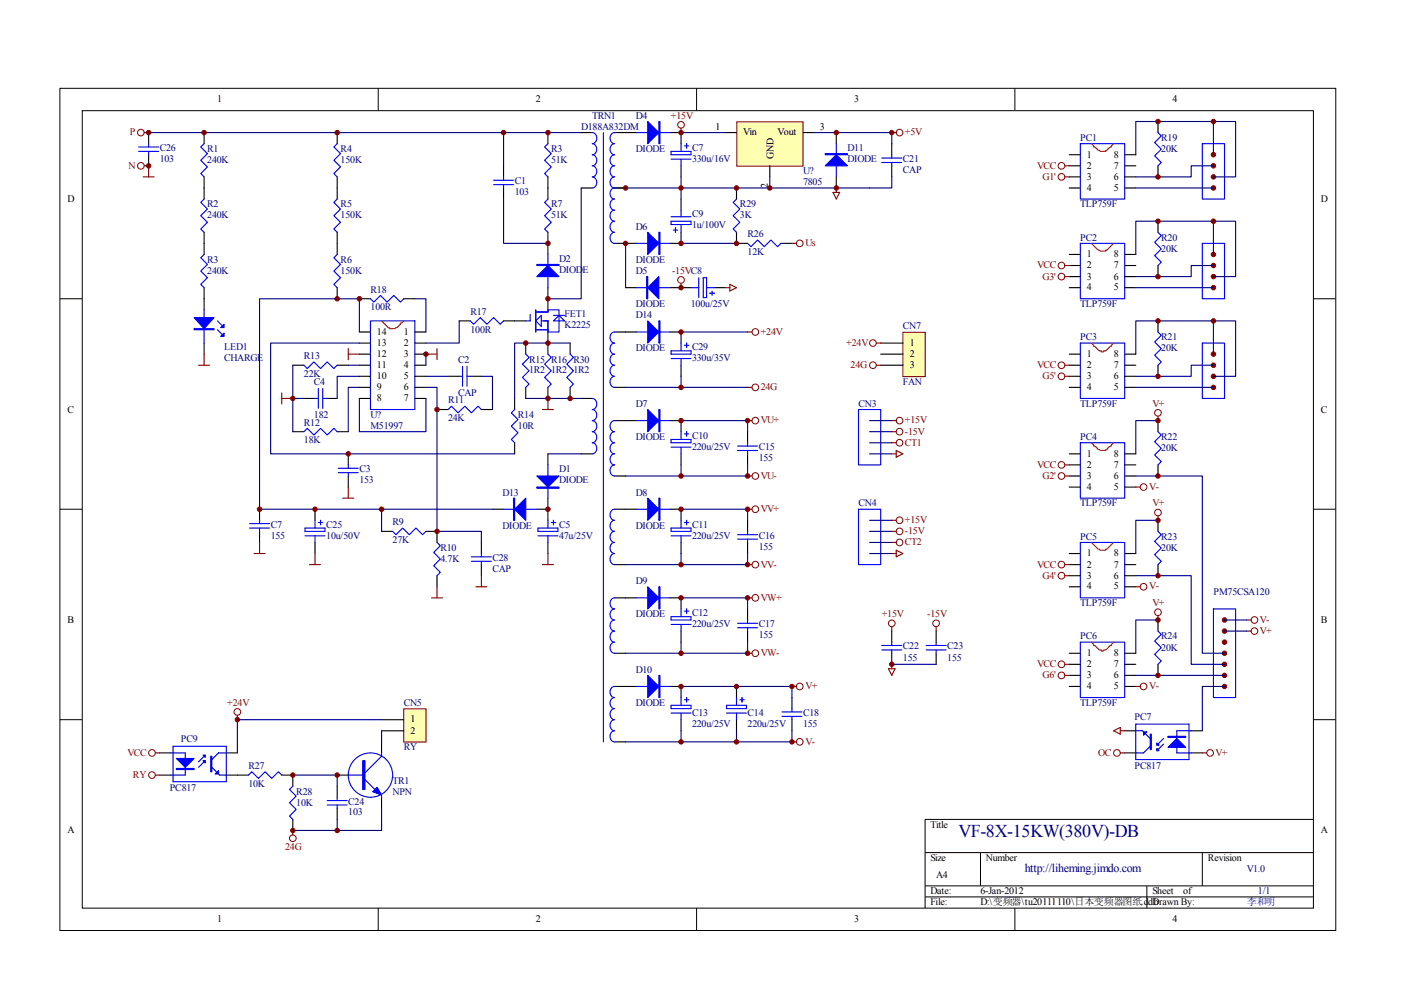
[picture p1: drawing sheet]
<svg xmlns="http://www.w3.org/2000/svg" width="297mm" height="210mm" viewBox="0 0 297 210" stroke-linecap="round" stroke-linejoin="round" font-family="sans-serif">
<g fill="none" stroke="#000" stroke-width=".21">
<path d="M12.7 18.7h270.5v178.6h-270.5zM80.2 18.7v4.7M147.7 18.7v4.7M215.2 18.7v4.7M17.4 23.5h261.1v169h-261.1zM12.7 63.3h4.7M278.4 63.3h4.7M12.7 108h4.7M278.4 108h4.7M12.7 152.6h4.7M278.4 152.6h4.7M278.4 173.7h-82.3v18.8"/>
<path d="M80.2 192.5v4.7M147.7 192.5v4.7M196.1 180.8h82.3M196.1 187.8h82.3M196.1 190.2h82.3M207.9 180.8v7M215.2 192.5v4.7M243.2 187.8v4.7M254.9 180.8v7"/>
</g>
<g fill="none" stroke="#000" stroke-width=".23">
<path d="M31.5 28.1v2.4M31.5 32.8v2.4M71.5 28.1v2.4M71.5 37.5v4.7M106.8 35.2v2.3M106.8 39.9v2.3M116.2 28.1v2.4M116.2 37.5v4.7M123.2 28.1h2.4M123.2 39.9h2.4M130.3 28.1h4.7M130.3 39.9h2.3"/>
<path d="M142 28.1h2.4M71.5 49.3v4.6M116.2 49.3v4.6M130.3 51.6h4.7M142 51.6h2.4M62.1 77.4h2.3M71.5 77.4h2.3M71.5 61v2.3M76.2 70.4h2.3M76.2 72.7h2.3M76.2 75.1h2.3M76.2 77.4h2.3"/>
<path d="M76.2 79.8h2.3M76.2 63.3h2.3M85.6 63.3h2.4M88 70.4h2.3M88 72.7h2.3M88 75.1h2.3M88 77.4h2.3M88 79.8h2.3M95 79.8h2.4M97.4 68h2.3M99.7 79.8h2.4M106.8 68h4.7"/>
<path d="M111.5 72.7v2.4M116.2 61v4.7M116.2 70.4v4.7M120.9 72.7v2.4M130.3 70.4h4.7M132.6 61h2.4M142 70.4h2.4M142 61h2.4M62.1 91.5h2.3M64.4 84.5h2.4M69.1 84.5h2.4M71.5 91.5h2.3"/>
<path d="M76.2 84.5h2.3M76.2 82.1h2.3M88 84.5h2.3M88 82.1h2.3M92.7 86.8h2.3M102.1 86.8h2.3M109.1 84.5v2.3M109.1 93.9v2.3M111.5 82.1v2.4M116.2 82.1v2.4M116.2 96.2v2.4M120.9 82.1v2.4"/>
<path d="M123.2 84.5h2.4M123.2 96.2h2.4M130.3 82.1h2.3M130.3 89.2h4.7M142 89.2h2.4M55 108v2.3M55 112.7v2.3M66.8 108v2.3M66.8 115v2.4M80.9 112.7h2.3M90.3 112.7h2.4v2.3M102.1 115v2.4"/>
<path d="M102.1 119.7v2.4M104.4 108h2.4M113.8 108h2.4M116.2 105.6v4.7M116.2 115v2.4M130.3 100.9h2.3M130.3 119.7h2.3M130.3 108h4.7M142 108h2.4M92.7 122.1v2.3M130.3 138.5h2.3M130.3 126.8h4.7"/>
<path d="M142 126.8h2.4M130.3 157.3h2.3M130.3 145.5h4.7M142 145.5h2.4"/>
</g>
<g fill="none" stroke="#00f" stroke-width=".23">
<path d="M29.4 31.2h4.2M29.4 32.1h4.2M31.5 30.5v.7M31.5 32.1v.7M71.5 30.5l-.7 .7 1.4 1.4-1.4 1.4 1.4 1.4-1.4 1.4 .7 .7M104.6 38.2h4.3M104.6 39.2h4.3M106.8 37.5v.7M106.8 39.2v.7M116.2 30.5l-.7 .7 1.4 1.4-1.4 1.4 1.4 1.4-1.4 1.4 .7 .7M125.6 28.1a1.2 1.2 0 0 1 .9 1.2 1.2 1.2 0 0 1-.9 1.2 1.2 1.2 0 0 1 .9 1.1 1.2 1.2 0 0 1-.9 1.2 1.2 1.2 0 0 1 .9 1.2 1.2 1.2 0 0 1-.9 1.2 1.2 1.2 0 0 1 .9 1.1 1.2 1.2 0 0 1-.9 1.2 1.2 1.2 0 0 1 .9 1.2 1.2 1.2 0 0 1-.9 1.2M127.9 28.1v129.2"/>
<path d="M130.3 28.1a1.2 1.2 0 0 0-1 1.2 1.2 1.2 0 0 0 1 1.2 1.21 1.21 0 0 0-1 1.1 1.21 1.21 0 0 0 1 1.2 1.2 1.2 0 0 0-1 1.2 1.2 1.2 0 0 0 1 1.2 1.2 1.2 0 0 0-1 1.1 1.2 1.2 0 0 0 1 1.2 1.2 1.2 0 0 0-1 1.2 1.2 1.2 0 0 0 1 1.2 1.2 1.2 0 0 0-1 1.1 1.2 1.2 0 0 0 1 1.2 1.2 1.2 0 0 0-1 1.2 1.2 1.2 0 0 0 1 1.2 1.2 1.2 0 0 0-1 1.1 1.2 1.2 0 0 0 1 1.2 1.21 1.21 0 0 0-1 1.2 1.21 1.21 0 0 0 1 1.2 1.2 1.2 0 0 0-1 1.1 1.2 1.2 0 0 0 1 1.2M135 28.1h7M71.5 42.2l-.7 .7 1.4 1.4-1.4 1.4 1.4 1.4-1.4 1.4 .7 .8M71.5 53.9l-.7 .8 1.4 1.4-1.4 1.4 1.4 1.4-1.4 1.4 .7 .7M116.2 42.2l-.7 .7 1.4 1.4-1.4 1.4 1.4 1.4-1.4 1.4 .7 .8M116.2 53.9v7.1M135 51.6h7M64.4 77.4l.7 .7 1.5-1.4 1.4 1.4 1.4-1.4 1.4 1.4 .7-.7M78.5 68h9.5v18.8h-9.5zM78.5 63.3l.8 .7 1.4-1.4 1.4 1.4 1.4-1.4 1.4 1.4 .7-.7M97.4 79.8h.7M98.1 77.7v4.2"/>
<path d="M99 79.8h.7M99 77.7v4.2M99.7 68l.7 .7 1.4-1.4 1.4 1.4 1.4-1.4 1.5 1.4 .7-.7M111.5 75.1l.7 .7-1.4 1.4 1.4 1.4-1.4 1.4 1.4 1.4-.7 .7M112.4 66.6v1.4h-.9M113.6 66.2h2.6v-.5h2.3v4.7h-2.3v-2.4h-1.4M113.6 65.7v4.7M113.6 69.9h2.6M113.6 68l1.2-1.1v2.3zM116.2 75.1l.7 .7-1.4 1.4 1.4 1.4-1.4 1.4 1.4 1.4-.7 .7M117.3 68l1.2-1.1 1.2 1.1zM117.3 66.9h2.4"/>
<path d="M120.9 75.1l.7 .7-1.4 1.4 1.4 1.4-1.4 1.4 1.4 1.4-.7 .7M130.3 70.4a1.2 1.2 0 0 0-1 1.2 1.2 1.2 0 0 0 1 1.1 1.2 1.2 0 0 0-1 1.2 1.2 1.2 0 0 0 1 1.2 1.2 1.2 0 0 0-1 1.2 1.2 1.2 0 0 0 1 1.1 1.21 1.21 0 0 0-1 1.2 1.21 1.21 0 0 0 1 1.2 1.2 1.2 0 0 0-1 1.2 1.2 1.2 0 0 0 1 1.1M135 61h7M135 70.4h7M64.4 91.5l.7-.7 1.5 1.4 1.4-1.4 1.4 1.4 1.4-1.4 .7 .7M66.8 84.5h.7M67.5 82.4v4.2M68.4 84.5h.7M68.4 82.4v4.2M95 86.8l.7-.7 1.4 1.4 1.4-1.4 1.4 1.4 1.5-1.4 .7 .7M109.1 86.8l-.7 .7 1.4 1.4-1.4 1.5 1.4 1.4-1.4 1.4 .7 .7M116.2 98.6v7"/>
<path d="M125.6 84.5a1.2 1.2 0 0 1 .9 1.2 1.2 1.2 0 0 1-.9 1.1 1.2 1.2 0 0 1 .9 1.2 1.2 1.2 0 0 1-.9 1.2 1.2 1.2 0 0 1 .9 1.2 1.2 1.2 0 0 1-.9 1.1 1.2 1.2 0 0 1 .9 1.2 1.2 1.2 0 0 1-.9 1.2 1.2 1.2 0 0 1 .9 1.2 1.2 1.2 0 0 1-.9 1.1M130.3 96.2a1.2 1.2 0 0 0-1 1.2 1.2 1.2 0 0 0 1 1.2 1.2 1.2 0 0 0-1 1.1 1.2 1.2 0 0 0 1 1.2M130.3 89.2a1.2 1.2 0 0 0-1 1.2 1.2 1.2 0 0 0 1 1.1 1.2 1.2 0 0 0-1 1.2 1.2 1.2 0 0 0 1 1.2 1.2 1.2 0 0 0-1 1.2 1.2 1.2 0 0 0 1 1.1M135 89.2h7M52.9 111h4.2M52.9 112h4.2M55 110.3v.7M55 112v.7M64.7 112h4.2v.7h-4.2zM64.7 113.6h4.2M66.8 110.3v1.7M66.8 113.6v1.4"/>
<path d="M67.5 110.8h.9M68 110.3v1M83.2 112.7l.8 .7 1.4-1.4 1.4 1.4 1.4-1.4 1.4 1.4 .7-.7M92.7 115l.7 .7-1.5 1.4 1.5 1.4-1.5 1.4 1.5 1.5-.7 .7M99.9 118.1h4.3M99.9 119h4.3M102.1 117.4v.7M102.1 119v.7M106.8 108h7M114.1 112h4.2v.7h-4.2zM114.1 113.6h4.2M116.2 110.3v1.7"/>
<path d="M116.2 113.6v1.4M116.9 110.8h.9M117.3 110.3v1M130.3 108a1.21 1.21 0 0 0-1 1.1 1.21 1.21 0 0 0 1 1.2 1.2 1.2 0 0 0-1 1.2 1.2 1.2 0 0 0 1 1.2 1.2 1.2 0 0 0-1 1.1 1.2 1.2 0 0 0 1 1.2 1.2 1.2 0 0 0-1 1.2 1.2 1.2 0 0 0 1 1.2 1.2 1.2 0 0 0-1 1.1 1.2 1.2 0 0 0 1 1.2M135 108h7M130.3 126.8a1.2 1.2 0 0 0-1 1.1 1.2 1.2 0 0 0 1 1.2 1.2 1.2 0 0 0-1 1.2 1.2 1.2 0 0 0 1 1.2 1.2 1.2 0 0 0-1 1.1 1.2 1.2 0 0 0 1 1.2 1.2 1.2 0 0 0-1 1.2 1.2 1.2 0 0 0 1 1.2 1.2 1.2 0 0 0-1 1.1 1.2 1.2 0 0 0 1 1.2M135 126.8h7M130.3 145.5a1.2 1.2 0 0 0-1 1.2 1.2 1.2 0 0 0 1 1.2 1.2 1.2 0 0 0-1 1.2 1.2 1.2 0 0 0 1 1.1 1.2 1.2 0 0 0-1 1.2 1.2 1.2 0 0 0 1 1.2 1.2 1.2 0 0 0-1 1.2 1.2 1.2 0 0 0 1 1.1 1.2 1.2 0 0 0-1 1.2 1.2 1.2 0 0 0 1 1.2M135 145.5h7"/>
</g>
<path d="M80.9 68l1.4 1.5h.2v.2a2.17 2.17 0 0 0 2.2-.7l.2-.5h.2l.5-.5" fill="none" stroke="#f00" stroke-width=".23"/>
<g fill="#00f" stroke="#00f" stroke-width=".23">
<path d="M113.8 58.6l2.4-2.3 2.3 2.3z"/>
<path d="M113.8 100.9h4.7l-2.3 2.4z"/>
<path d="M109.1 108l2.4-2.4v4.7z"/>
<path d="M137.3 25.8l2.4 2.3-2.4 2.4z"/>
<path d="M137.3 49.3l2.4 2.3-2.4 2.3z"/>
<path d="M137.3 61l2.4-2.4v4.7z"/>
<path d="M137.3 68l2.4 2.4-2.4 2.3z"/>
<path d="M137.3 86.8l2.4 2.4-2.4 2.3z"/>
<path d="M137.3 105.6l2.4 2.4-2.4 2.3z"/>
<path d="M137.3 124.4l2.4 2.4-2.4 2.3z"/>
<path d="M137.3 143.2l2.4 2.3-2.4 2.4z"/>
<path d="M113.8 56.1h4.7v.2h-4.7z" fill-rule="evenodd"/>
<path d="M113.8 103.3h4.7v.2h-4.7z" fill-rule="evenodd"/>
<path d="M108.9 105.6h.2v4.7h-.2z" fill-rule="evenodd"/>
<path d="M139.7 25.8h.2v4.7h-.2z" fill-rule="evenodd"/>
<path d="M139.7 49.3h.2v4.6h-.2z" fill-rule="evenodd"/>
<path d="M137.1 58.6h.2v4.7h-.2z" fill-rule="evenodd"/>
<path d="M139.7 68h.2v4.7h-.2z" fill-rule="evenodd"/>
<path d="M139.7 86.8h.2v4.7h-.2z" fill-rule="evenodd"/>
<path d="M139.7 105.6h.2v4.7h-.2z" fill-rule="evenodd"/>
<path d="M139.7 124.4h.2v4.7h-.2z" fill-rule="evenodd"/>
<path d="M139.7 143.2h.2v4.7h-.2z" fill-rule="evenodd"/>
</g>
<g fill="none" stroke="#800000" stroke-width=".21">
<circle cx="29.9" cy="35.2" r=".71"/>
<circle cx="29.9" cy="28.1" r=".7"/>
</g>
<g fill="none" stroke="#800000" stroke-width=".23">
<path d="M30.3 37.5h2.4M30.6 28.1h.9M30.6 35.2h.9v2.3M73.8 73.9v2.4M73.8 75.1h2.4M90.3 75.1h2.4M92.7 73.9v2.4M59.7 83.3v2.4M59.7 84.5h2.4M115 86.8h2.3M116.2 84.5v2.3M53.9 117.4h2.3"/>
<path d="M55 115v2.4M65.6 119.7h2.4M66.8 117.4v2.3M115 119.7h2.3M116.2 117.4v2.3M91.5 126.8h2.3M92.7 124.4v2.4M100.9 124.4h2.3M102.1 122.1v2.3"/>
</g>
<g fill="none" stroke="#000080" stroke-width=".23">
<path d="M31.5 28.1h75.3M123.2 39.9v23.4h-7M123.2 28.1h-16.4v7.1M106.8 42.2v9.4h9.4M62.1 77.4v14.1M73.8 77.4h2.4M76.2 79.8h-4.7v4.7M76.2 70.4v-7.1h-21.2v44.7h49.4M76.2 72.7h-18.8v23.5h51.7M88 63.3h2.3v7.1M90.3 75.1v2.3M90.3 79.8h4.7"/>
<path d="M97.4 68v4.7h-7.1M102.1 79.8h2.3v7M120.9 72.7h-11.8v11.8M62.1 84.5h2.3M76.2 84.5v7h14.1v-7M76.2 82.1h-2.4v9.4M90.3 82.1h2.4v30.6h9.4v2.3M111.5 84.5h11.7M116.2 96.2h7M80.9 108v4.7"/>
</g>
<g fill="#800000" stroke="#800000" stroke-width=".21">
<circle cx="62.1" cy="84.5" r=".47"/>
<circle cx="76.2" cy="63.3" r=".47"/>
<circle cx="116.2" cy="63.3" r=".47"/>
<circle cx="116.2" cy="51.6" r=".47"/>
<circle cx="116.2" cy="28.1" r=".47"/>
<circle cx="106.8" cy="28.1" r=".47"/>
<circle cx="31.5" cy="28.1" r=".47"/>
<circle cx="71.5" cy="28.1" r=".47"/>
<circle cx="31.5" cy="35.2" r=".47"/>
<circle cx="90.3" cy="75.1" r=".47"/>
<circle cx="116.2" cy="72.7" r=".47"/>
<circle cx="120.9" cy="84.5" r=".47"/>
<circle cx="116.2" cy="84.5" r=".47"/>
<circle cx="92.7" cy="112.7" r=".47"/>
<circle cx="92.7" cy="86.8" r=".47"/>
<circle cx="111.5" cy="72.7" r=".47"/>
<circle cx="55" cy="108" r=".47"/>
<circle cx="71.5" cy="63.3" r=".47"/>
<circle cx="66.8" cy="108" r=".47"/>
<circle cx="80.9" cy="108" r=".47"/>
<circle cx="116.2" cy="108" r=".47"/>
</g>
<path d="M156.3 25.9h14v9.3h-14z" fill="#ffffb0"/>
<g fill="none" stroke="#800000" stroke-width=".21">
<path d="M156.2 25.8h14.1v9.4h-14.1z"/>
<circle cx="144.4" cy="26.5" r=".71"/>
<circle cx="190.7" cy="28.1" r=".71"/>
<circle cx="225.1" cy="35.2" r=".71"/>
<circle cx="225.1" cy="37.5" r=".71"/>
<circle cx="144.4" cy="59.3" r=".71"/>
<circle cx="169.6" cy="51.6" r=".71"/>
<circle cx="225.1" cy="56.3" r=".71"/>
<circle cx="225.1" cy="58.6" r=".71"/>
<circle cx="160.1" cy="70.4" r=".7"/>
<circle cx="225.1" cy="79.8" r=".71"/>
<circle cx="225.1" cy="77.4" r=".71"/>
<circle cx="160.1" cy="82.1" r=".71"/>
<circle cx="160.1" cy="89.2" r=".7"/>
<circle cx="225.1" cy="98.6" r=".71"/>
<circle cx="245.5" cy="87.5" r=".71"/>
<circle cx="160.1" cy="100.9" r=".7"/>
<circle cx="160.1" cy="119.7" r=".7"/>
<circle cx="160.1" cy="108" r=".7"/>
<circle cx="225.1" cy="100.9" r=".71"/>
<circle cx="225.1" cy="119.7" r=".71"/>
<circle cx="242.5" cy="103.3" r=".7"/>
<circle cx="245.5" cy="108.7" r=".71"/>
<circle cx="160.1" cy="126.8" r=".71"/>
<circle cx="160.1" cy="138.5" r=".7"/>
<circle cx="225.1" cy="122.1" r=".71"/>
<circle cx="242.5" cy="124.4" r=".7"/>
<circle cx="245.5" cy="129.8" r=".71"/>
<circle cx="266" cy="133.8" r=".7"/>
<circle cx="266" cy="131.5" r=".7"/>
<circle cx="169.6" cy="157.3" r=".71"/>
<circle cx="169.6" cy="145.5" r=".71"/>
<circle cx="225.1" cy="143.2" r=".71"/>
<circle cx="225.1" cy="140.8" r=".71"/>
<circle cx="236.8" cy="159.6" r=".71"/>
<circle cx="242.5" cy="145.5" r=".71"/>
<circle cx="256.6" cy="159.6" r=".71"/>
</g>
<g fill="none" stroke="#000" stroke-width=".23">
<path d="M144.4 28.1v2.4M144.4 35.2v2.3M153.8 28.1h2.4M156.2 39.9v2.3M163.2 35.2v2.3M170.3 28.1h2.3M177.3 28.1v2.4M177.3 37.5v2.4M189.1 30.5v2.3M189.1 35.2v2.3M226.7 32.8h2.3M226.7 35.2h2.3"/>
<path d="M226.7 37.5h2.3M226.7 39.9h2.3M238.5 32.8h2.3M238.5 35.2h2.3M238.5 37.5h2.3M238.5 39.9h2.3M245.5 25.8v2.3M245.5 35.2v2.3M144.4 42.2v2.4M144.4 49.3v2.3M156.2 49.3v2.3h2.3M165.6 51.6h2.3"/>
<path d="M226.7 53.9h2.3M226.7 56.3h2.3M226.7 58.6h2.3M238.5 53.9h2.3M238.5 56.3h2.3M238.5 58.6h2.3M245.5 46.9v2.4M245.5 56.3v2.3M144.4 70.4v2.3M144.4 77.4v2.4M144.4 61h2.3M151.4 61h2.4"/>
<path d="M226.7 61h2.3M226.7 75.1h2.3M226.7 77.4h2.3M226.7 79.8h2.3M238.5 61h2.3M238.5 75.1h2.3M238.5 77.4h2.3M238.5 79.8h2.3M245.5 68v2.4M245.5 77.4v2.4M144.4 89.2v2.3M144.4 96.2v2.4"/>
<path d="M158.5 91.5v2.4M158.5 96.2v2.4M226.7 82.1h2.3M226.7 96.2h2.3M226.7 98.6h2.3M238.5 82.1h2.3M238.5 96.2h2.3M238.5 98.6h2.3M245.5 89.2v2.3M245.5 98.6v2.3M144.4 108v2.3M144.4 115v2.4"/>
<path d="M158.5 110.3v2.4M158.5 115v2.4M226.7 100.9h2.3M226.7 103.3h2.3M226.7 117.4h2.3M226.7 119.7h2.3M238.5 100.9h2.3M238.5 103.3h2.3M238.5 117.4h2.3M238.5 119.7h2.3M245.5 110.3v2.4M245.5 119.7v2.4"/>
<path d="M144.4 126.8v2.3M144.4 133.8v2.4M158.5 129.1v2.4M158.5 133.8v2.4M226.7 122.1h2.3M226.7 124.4h2.3M226.7 138.5h2.3M238.5 122.1h2.3M238.5 124.4h2.3M238.5 138.5h2.3M245.5 131.5v2.3M33.9 159.6h2.3"/>
<path d="M48 159.6h2.3M144.4 145.5v2.4M144.4 152.6v2.3M156.2 145.5v2.4M156.2 152.6v2.3M167.9 147.9v2.3M167.9 152.6v2.3M226.7 140.9h2.3M226.7 143.2h2.3M226.7 145.5h2.3M238.5 140.9h2.3M238.5 143.2h2.3"/>
<path d="M238.5 145.5h2.3M238.5 159.6h2.3M238.5 154.9h2.3M245.5 140.9v2.3M252.6 159.6h2.3M252.6 154.9h2.3M33.9 164.3h2.3M48 164.3h2.3"/>
</g>
<g fill="none" stroke="#00f" stroke-width=".23">
<path d="M142.3 32.1h4.2v.7h-4.2zM142.3 33.7h4.2M144.4 30.5v1.6M144.4 33.7v1.5M145.1 30.9h.9M145.6 30.5v.9M177.3 30.5v7M187 33.5h4.2M187 34.5h4.2M189.1 32.8v.7M189.1 34.5v.7M229 30.5h9.5v11.7h-9.5z"/>
<path d="M245.5 28.1l.7 .7-1.4 1.4 1.4 1.4-1.4 1.4 1.4 1.5-.7 .7M254.9 30.5h4.7v11.7h-4.7zM142.3 46.9h4.2v.7h-4.2zM142.3 46h4.2M142.7 48.8h1M143.2 48.3v1M144.4 44.6v1.4M144.4 47.6v1.7M148.2 58.9v4.2M149.1 58.9h.7v4.2h-.7zM156.2 42.2l-.8 .7 1.5 1.4-1.5 1.4 1.5 1.4-1.5 1.4 .8 .8M158.5 51.6l.7 .7 1.4-1.4 1.4 1.4 1.4-1.4 1.5 1.4 .7-.7"/>
<path d="M229 51.6h9.5v11.7h-9.5zM245.5 49.3l.7 .7-1.4 1.4 1.4 1.4-1.4 1.4 1.4 1.4-.7 .7M254.9 51.6h4.7v11.7h-4.7zM142.3 74.4h4.2v.7h-4.2zM142.3 76h4.2M144.4 72.7v1.7M144.4 76v1.4M145.1 73.2h.9M145.6 72.7v1M146.7 61h1.5M149.8 61h1.6M150.5 62.2h.9"/>
<path d="M151 61.7v.9M229 72.7h9.5v11.8h-9.5zM245.5 70.4l.7 .7-1.4 1.4 1.4 1.4-1.4 1.4 1.4 1.4-.7 .7M254.9 72.7h4.7v11.8h-4.7zM142.3 93.2h4.2v.7h-4.2zM142.3 94.8h4.2M144.4 91.5v1.7M144.4 94.8v1.4M145.1 92h.9M145.6 91.5v1M156.4 95.5h4.2M156.4 94.6h4.2"/>
<path d="M158.5 93.9v.7M158.5 95.5v.7M229 93.9h9.5v11.7h-9.5zM245.5 91.5l.7 .7-1.4 1.4 1.4 1.5-1.4 1.4 1.4 1.4-.7 .7M142.3 112h4.2v.7h-4.2zM142.3 113.6h4.2M144.4 110.3v1.7M144.4 113.6v1.4M145.1 110.8h.9M145.6 110.3v1M156.4 114.3h4.2M156.4 113.4h4.2"/>
<path d="M158.5 112.7v.7M158.5 114.3v.7M229 115h9.5v11.8h-9.5zM245.5 112.7l.7 .7-1.4 1.4 1.4 1.4-1.4 1.4 1.4 1.4-.7 .7M142.3 130.8h4.2v.7h-4.2zM142.3 132.4h4.2M144.4 129.1v1.7M144.4 132.4v1.4M145.1 129.6h.9M145.6 129.1v.9M156.4 133.1h4.2M156.4 132.2h4.2"/>
<path d="M158.5 131.5v.7M158.5 133.1v.7M229 136.2h9.5v11.7h-9.5zM245.5 133.8l.7 .7-1.4 1.4 1.4 1.4-1.4 1.4 1.4 1.4-.7 .8M257.3 129.1h4.7v18.8h-4.7zM36.2 159.6h3.1v4.7h-3.1M36.7 158.2h11.3v7.5h-11.3zM48 159.6h-1.7l-1.4 1.5M142.3 149.5h4.2v.7h-4.2zM142.3 151.2h4.2M144.4 147.9v1.6M144.4 151.2v1.4"/>
<path d="M145.1 148.4h.9M145.6 147.9v.9M154 151.2h4.3M154 149.5h4.3v.7h-4.3zM156.2 147.9v1.6M156.2 151.2v1.4M156.9 148.4h.9M157.3 147.9v.9M165.8 151.9h4.2M165.8 150.9h4.2M167.9 150.2v.7M167.9 151.9v.7"/>
<path d="M240.8 153.5h11.3v7.6h-11.3zM240.8 154.9h1.4l1.7 1.7M243.9 158.2l-1.4 1.4h-1.7M246.7 156.6l-1.4 1.4M246.7 157.8l-1.4 1.4M252.6 154.9h-3.1v4.7h3.1M43.5 161.3l-1.4 1.4M43.5 160.1l-1.4 1.4M44.9 162.7l1.7 1.6h1.4"/>
</g>
<g fill="none" stroke="#000080" stroke-width=".23">
<path d="M144.4 28.1h9.4M144.4 37.5v4.7M163.2 37.5v2.4M172.6 28.1h16.5v2.4M189.1 37.5v2.4h-56.5M240.8 32.8v-7h16.5v7M240.8 39.9h16.5M257.3 35.2h-4.7v2.3h-11.8M257.3 25.8h4.7v11.7h-4.7M132.6 51.6v9.4M144.4 51.6h11.8M240.8 53.9v-7h16.5v7"/>
<path d="M257.3 56.3h-4.7v2.3h-11.8M257.3 46.9h4.7v11.7h-4.7M144.4 79.8v2.3M144.4 70.4h14.1M240.8 75.1v-7.1h16.5v7.1M240.8 61h16.5M257.3 77.4h-4.7v2.4h-11.8M257.3 68h4.7v11.8h-4.7M132.6 82.1h25.9M144.4 89.2h14.1v2.3M144.4 98.6v2.3M158.5 98.6v2.3h-25.9"/>
<path d="M240.8 82.1h16.5M245.5 89.2h-4.7v7M144.4 108h14.1v2.3M144.4 117.4v2.3M158.5 117.4v2.3h-25.9M240.8 100.9h14.1v37.6h4.7M245.5 110.3h-4.7v7.1M144.4 126.8h14.1v2.3M144.4 136.2v2.3M158.5 136.2v2.3h-25.9M240.8 122.1h11.8v18.8h7M245.5 131.5h-4.7v7"/>
<path d="M259.6 131.5h4.7M259.6 133.8h4.7M144.4 145.5h23.5v2.4M144.4 154.9v2.4M156.2 154.9v2.4M167.9 154.9v2.4h-35.3M240.8 143.2h18.8M259.6 145.5h-4.7v9.4"/>
</g>
<g fill="#800000" stroke="#800000" stroke-width=".21">
<circle cx="132.6" cy="51.6" r=".47"/>
<circle cx="144.4" cy="61" r=".47"/>
<circle cx="144.4" cy="28.1" r=".47"/>
<circle cx="132.6" cy="39.9" r=".47"/>
<circle cx="156.1" cy="39.9" r=".47"/>
<circle cx="189.1" cy="28.1" r=".47"/>
<circle cx="177.3" cy="28.1" r=".47"/>
<circle cx="163.2" cy="39.9" r=".47"/>
<circle cx="144.4" cy="39.9" r=".47"/>
<circle cx="144.4" cy="51.6" r=".47"/>
<circle cx="156.1" cy="51.6" r=".47"/>
<circle cx="177.3" cy="39.9" r=".47"/>
<circle cx="158.5" cy="89.2" r=".47"/>
<circle cx="144.4" cy="89.2" r=".47"/>
<circle cx="158.5" cy="100.9" r=".47"/>
<circle cx="144.4" cy="100.9" r=".47"/>
<circle cx="158.5" cy="108" r=".47"/>
<circle cx="144.4" cy="108" r=".47"/>
<circle cx="158.5" cy="119.7" r=".47"/>
<circle cx="144.4" cy="119.7" r=".47"/>
<circle cx="158.5" cy="126.8" r=".47"/>
<circle cx="144.4" cy="126.8" r=".47"/>
<circle cx="158.5" cy="138.5" r=".47"/>
<circle cx="144.4" cy="138.5" r=".47"/>
<circle cx="144.4" cy="145.5" r=".47"/>
<circle cx="167.9" cy="145.5" r=".47"/>
<circle cx="156.1" cy="145.5" r=".47"/>
<circle cx="167.9" cy="157.3" r=".47"/>
<circle cx="144.4" cy="157.3" r=".47"/>
<circle cx="156.1" cy="157.3" r=".47"/>
<circle cx="257.3" cy="39.9" r=".47"/>
<circle cx="257.3" cy="32.8" r=".47"/>
<circle cx="257.3" cy="35.2" r=".47"/>
<circle cx="257.3" cy="37.5" r=".47"/>
<circle cx="245.5" cy="25.8" r=".47"/>
<circle cx="245.5" cy="37.5" r=".47"/>
<circle cx="257.3" cy="25.8" r=".47"/>
<circle cx="257.3" cy="61" r=".47"/>
<circle cx="257.3" cy="53.9" r=".47"/>
<circle cx="257.3" cy="56.3" r=".47"/>
<circle cx="257.3" cy="58.6" r=".47"/>
<circle cx="245.5" cy="46.9" r=".47"/>
<circle cx="245.5" cy="58.6" r=".47"/>
<circle cx="257.3" cy="46.9" r=".47"/>
<circle cx="257.3" cy="82.1" r=".47"/>
<circle cx="257.3" cy="75.1" r=".47"/>
<circle cx="257.3" cy="77.4" r=".47"/>
<circle cx="257.3" cy="79.8" r=".47"/>
<circle cx="245.5" cy="68" r=".47"/>
<circle cx="245.5" cy="79.8" r=".47"/>
<circle cx="257.3" cy="68" r=".47"/>
<circle cx="259.6" cy="143.2" r=".47"/>
<circle cx="259.6" cy="140.8" r=".47"/>
<circle cx="259.6" cy="138.5" r=".47"/>
<circle cx="259.6" cy="136.2" r=".47"/>
<circle cx="259.6" cy="133.8" r=".47"/>
<circle cx="259.6" cy="131.5" r=".47"/>
<circle cx="259.6" cy="145.5" r=".47"/>
<circle cx="245.5" cy="122.1" r=".47"/>
<circle cx="245.5" cy="143.2" r=".47"/>
<circle cx="245.5" cy="100.9" r=".47"/>
<circle cx="245.5" cy="131.5" r=".47"/>
<circle cx="245.5" cy="110.3" r=".47"/>
<circle cx="245.5" cy="89.2" r=".47"/>
</g>
<g fill="none" stroke="#800000" stroke-width=".23">
<path d="M144.4 27.2v.9M177.3 39.9v.9M189.1 28.1h.9M225.8 35.2h.9M225.8 37.5h.9M167.9 51.6h.9M176.6 40.8h1.4l-.7 1.4zM225.8 56.3h.9M225.8 58.6h.9M144.4 60.1v.9M153.8 61h.9M154.7 60.3l1.5 .7-1.5 .7z"/>
<path d="M158.5 70.4h.9M225.8 77.4h.9M225.8 79.8h.9M158.5 82.1h.9M158.5 89.2h.9M225.8 98.6h.9M245.5 88.2v1M158.5 100.9h.9M158.5 108h.9M158.5 119.7h.9M225.8 100.9h.9M225.8 119.7h.9"/>
<path d="M240.8 103.3h.9M245.5 109.4v.9M158.5 126.8h.9M158.5 138.5h.9M225.8 122.1h.9M240.8 124.4h.9M245.5 130.5v1M264.3 133.8h1M264.3 131.5h1M167.9 145.5h.9M167.9 157.3h.9M225.8 140.9h.9"/>
<path d="M225.8 143.2h.9M236.1 154.9l1.4-.7v1.4zM237.5 159.6h1M237.5 154.9h1M240.8 145.5h.9M254.9 159.6h1"/>
</g>
<g fill="#00f" stroke="#00f" stroke-width=".23">
<path d="M175 35.2l2.3-2.4 2.4 2.4z"/>
<path d="M249.5 156.6l1.9 1.9h-3.8z"/>
<path d="M245.3 158.7l.4 .5h-.4z"/>
<path d="M245.3 157.5l.4 .5h-.4z"/>
<path d="M242.5 155.2h.7l-.7 .7z"/>
<path d="M37.4 160.8h3.8l-1.9 1.9z"/>
<path d="M43 160.1h.5v.5z"/>
<path d="M43 161.3h.5v.5z"/>
<path d="M46.3 163.4v.7h-.7z"/>
<path d="M175 32.6h4.7v.2h-4.7z" fill-rule="evenodd"/>
<path d="M247.6 156.1h3.8v.3h-3.8z" fill-rule="evenodd"/>
<path d="M243.9 155.6h.2v3.3h-.2z" fill-rule="evenodd"/>
<path d="M37.4 162.9h3.8v.3h-3.8z" fill-rule="evenodd"/>
<path d="M44.7 160.3h.2v3.3h-.2z" fill-rule="evenodd"/>
</g>
<path d="M231.4 30.5l.5 .4v.3l.7 .2v.2a2.17 2.17 0 0 0 1.9 .5v-.2l.4-.3v-.2l.7-.2v-.3l.5-.4M231.4 51.6l.2 .2a3.8 3.8 0 0 0 1.9 1.4h1v-.2h.2l1.4-1.4M231.4 72.7l.5 .5v.2h.2l.5 .5a.74 .74 0 0 0 .9 .5v.2h.5v-.2a.74 .74 0 0 0 .9-.5l.5-.5h.2v-.2l.5-.5M231.4 93.9l.5 .4v.3l.7 .2v.3a2.17 2.17 0 0 0 1.9 .4v-.2l.4-.2v-.3l.7-.2v-.3l.5-.4M231.4 115l.2 .3a3.8 3.8 0 0 0 1.9 1.4h1v-.3h.2l1.4-1.4M231.4 136.2l.5 .4v.3h.2l.5 .4a.74 .74 0 0 0 .9 .5v.2h.5v-.2a.74 .74 0 0 0 .9-.5l.5-.4h.2v-.3l.5-.4" fill="none" stroke="#f00" stroke-width=".23"/>
<path d="M85.7 150.4h4.6v6.9h-4.6z" fill="#ffffb0"/>
<g fill="none" stroke="#800000" stroke-width=".21">
<path d="M85.6 150.3h4.7v7h-4.7z"/>
<circle cx="32.2" cy="159.6" r=".71"/>
<circle cx="50.3" cy="150.9" r=".71"/>
<circle cx="32.2" cy="164.3" r=".71"/>
<circle cx="62.1" cy="177.7" r=".71"/>
</g>
<path d="M80.9 152.6h4.7M80.9 154.9h4.7M80.9 157.3v2.3M50.3 164.3h2.4M59.7 164.3h2.4v2.4M62.1 173.7v2.4M71.5 166.7v2.3M71.5 171.4v2.3M71.5 164.3h2.3M80.9 169v2.4" fill="none" stroke="#000" stroke-width=".23"/>
<g fill="none" stroke="#00f" stroke-width=".23">
<path d="M80.9 159.6v.7l-3.5 3.6M52.7 164.3l.7-.7 1.4 1.4 1.4-1.4 1.4 1.4 1.4-1.4 .7 .7M62.1 166.7l-.7 .7 1.4 1.4-1.4 1.4 1.4 1.4-1.4 1.4 .7 .7M69.4 170.7h4.2M69.4 169.7h4.2M71.5 169v.7M71.5 170.7v.7M73.8 164.3h3.6M77.4 165.3l2.1 2.1M80.9 168.6v.4"/>
<circle cx="78.5" cy="164.3" r="4.7"/>
</g>
<g fill="#00f" stroke="#00f" stroke-width=".23">
<path d="M79 167.9l1-1 .9 1.7z"/>
<path d="M76.9 161.3h.5v6.1h-.5z" fill-rule="evenodd"/>
</g>
<path d="M32.9 159.6h1M50.3 151.7v.9M32.9 164.3h1M62.1 176.1v.9" fill="none" stroke="#800000" stroke-width=".23"/>
<path d="M80.9 152.6h-30.6v7M80.9 154.9v2.4M62.1 164.3h9.4v2.4M71.5 173.7v2.4M80.9 171.4v4.7h-18.8" fill="none" stroke="#000080" stroke-width=".23"/>
<g fill="#800000" stroke="#800000" stroke-width=".21">
<circle cx="50.3" cy="152.6" r=".47"/>
<circle cx="71.5" cy="164.3" r=".47"/>
<circle cx="62.1" cy="164.3" r=".47"/>
<circle cx="62.1" cy="176.1" r=".47"/>
<circle cx="71.5" cy="176.1" r=".47"/>
</g>
<path d="M191.5 70.5h4.7v9.4h-4.7z" fill="#ffffb0"/>
<g fill="none" stroke="#800000" stroke-width=".21">
<path d="M191.4 70.5h4.8v9.4h-4.8z"/>
<circle cx="185.1" cy="72.7" r=".71"/>
<circle cx="185.1" cy="77.4" r=".71"/>
<circle cx="190.7" cy="91.5" r=".71"/>
<circle cx="190.7" cy="93.9" r=".71"/>
<circle cx="190.7" cy="89.2" r=".71"/>
<circle cx="190.7" cy="110.3" r=".71"/>
<circle cx="190.7" cy="112.7" r=".71"/>
<circle cx="190.7" cy="115" r=".71"/>
<circle cx="189.1" cy="132.2" r=".71"/>
<circle cx="198.5" cy="132.2" r=".71"/>
</g>
<g fill="none" stroke="#000" stroke-width=".23">
<path d="M43.3 28.1v2.4M43.3 37.5v4.7M43.3 49.3v4.6M43.3 61v4.7M43.3 72.7v2.4M186.7 72.7h4.7M186.7 75.1h4.7M186.7 77.4h4.7M73.8 96.2v2.4M73.8 100.9v2.4M189.1 133.8v2.4M189.1 138.5v2.4"/>
<path d="M198.5 133.8v2.4M198.5 138.5v2.4"/>
</g>
<g fill="none" stroke="#800000" stroke-width=".23">
<path d="M42.1 77.4h2.3M43.3 75.1v2.3M185.8 72.7h.9M185.8 77.4h.9M189.1 89.2h.9M189.1 91.5h.9M189.1 96.2h.9M189.1 93.9h.9M190 95.5l1.4 .7-1.4 .7zM72.7 105.6h2.3M73.8 103.3v2.3M189.1 110.3h.9"/>
<path d="M189.1 112.7h.9M189.1 117.4h.9M189.1 115h.9M190 116.7l1.4 .7-1.4 .7zM189.1 132.9v.9M198.5 132.9v.9M188.4 141.8h1.4l-.7 1.4zM189.1 140.9v.9"/>
</g>
<g fill="none" stroke="#00f" stroke-width=".23">
<path d="M43.3 30.5l-.7 .7 1.4 1.4-1.4 1.4 1.4 1.4-1.4 1.4 .7 .7M43.3 42.2l-.7 .7 1.4 1.4-1.4 1.4 1.4 1.4-1.4 1.4 .7 .8M43.3 53.9l-.7 .8 1.4 1.4-1.4 1.4 1.4 1.4-1.4 1.4 .7 .7M43.3 65.7v7M46.1 69.9l.9 1M46.1 68l.9 1M71.7 99.3h4.3M73.8 98.6v.7M182 86.8h4.7v11.8h-4.7zM71.7 100.2h4.3M73.8 100.2v.7M182 108h4.7v11.7h-4.7z"/>
<path d="M187 136.9h4.2M187 137.8h4.2M189.1 136.2v.7M189.1 137.8v.7M196.4 136.9h4.2M196.4 137.8h4.2M198.5 136.2v.7M198.5 137.8v.7"/>
</g>
<g fill="#800000" stroke="#800000" stroke-width=".21">
<circle cx="73.8" cy="96.2" r=".47"/>
<circle cx="43.3" cy="28.1" r=".47"/>
<circle cx="189.1" cy="140.8" r=".47"/>
<circle cx="144.4" cy="82.1" r=".47"/>
<circle cx="144.4" cy="70.4" r=".47"/>
</g>
<g fill="#00f" stroke="#00f" stroke-width=".23">
<path d="M41.2 67.3h4.2l-2.1 2.4z"/>
<path d="M47.5 70.6v.7h-.7z"/>
<path d="M46.8 69.5l.7-.8v.8z"/>
<path d="M41.2 69.7h4.2v.2h-4.2z" fill-rule="evenodd"/>
</g>
<path d="M184.4 89.2h4.7M184.4 91.5h4.7M184.4 93.9h4.7M184.4 96.2h4.7M184.4 110.3h4.7M184.4 112.7h4.7M184.4 115h4.7M184.4 117.4h4.7M189.1 140.9h9.4" fill="none" stroke="#000080" stroke-width=".23"/>
<text font-size="3.8" fill="#000080" x="203.2" y="177.5">VF-8X-15KW(380V)-DB</text>
<text font-size="2.5" fill="#000080" x="217.3" y="184.8">http://liheming.jimdo.com</text>
<g font-size="2.1">
<text x="46.1" y="21.7">1</text>
<text x="113.6" y="21.7">2</text>
<text x="181.1" y="21.7">3</text>
<text x="248.6" y="21.7">4</text>
<text x="151.7" y="27.5">1</text>
<text x="157.6" y="28.7">Vin</text>
<text x="164.8" y="28.7">Vout</text>
<text x="173.8" y="27.5">3</text>
<text x="164" y="33.7" transform="rotate(-90 164 33.7)">GND</text>
<text x="230.5" y="33.5">1</text>
<text x="230.5" y="35.7">2</text>
<text x="236.1" y="35.7">7</text>
<text x="236.1" y="33.5">8</text>
<text x="162.8" y="39.9" transform="rotate(-90 162.8 39.9)">2</text>
<text x="230.5" y="38.1">3</text>
<text x="230.5" y="40.5">4</text>
<text x="236.1" y="40.5">5</text>
<text x="236.1" y="38.1">6</text>
<text x="14.3" y="42.8">D</text>
<text x="280.1" y="42.8">D</text>
<text x="230.5" y="54.5">1</text>
<text x="230.5" y="56.9">2</text>
<text x="230.5" y="59.3">3</text>
<text x="236.1" y="59.3">6</text>
<text x="236.1" y="56.9">7</text>
<text x="236.1" y="54.5">8</text>
<text x="230.5" y="61.6">4</text>
<text x="236.1" y="61.6">5</text>
<text x="79.9" y="71">14</text>
<text x="85.6" y="71">1</text>
<text x="79.9" y="75.7">12</text>
<text x="79.9" y="73.3">13</text>
<text x="85.6" y="73.3">2</text>
<text x="85.6" y="75.7">3</text>
<text x="192.9" y="73.3">1</text>
<text x="192.9" y="75.7">2</text>
<text x="230.5" y="75.7">1</text>
<text x="236.1" y="75.7">8</text>
<text x="79.9" y="82.7">9</text>
<text x="79.9" y="80.4">10</text>
<text x="79.9" y="78.1">11</text>
<text x="85.6" y="78.1">4</text>
<text x="85.6" y="80.4">5</text>
<text x="85.6" y="82.7">6</text>
<text x="192.9" y="78.1">3</text>
<text x="230.5" y="78.1">2</text>
<text x="230.5" y="80.4">3</text>
<text x="230.5" y="82.7">4</text>
<text x="236.1" y="82.7">5</text>
<text x="236.1" y="80.4">6</text>
<text x="236.1" y="78.1">7</text>
<text x="14.3" y="87.5">C</text>
<text x="79.9" y="85.1">8</text>
<text x="85.6" y="85.1">7</text>
<text x="280.1" y="87.5">C</text>
<text x="230.5" y="96.9">1</text>
<text x="230.5" y="99.2">2</text>
<text x="230.5" y="101.5">3</text>
<text x="236.1" y="101.5">6</text>
<text x="236.1" y="99.2">7</text>
<text x="236.1" y="96.9">8</text>
<text x="230.5" y="103.9">4</text>
<text x="236.1" y="103.9">5</text>
<text x="230.5" y="118">1</text>
<text x="236.1" y="118">8</text>
<text x="230.5" y="120.3">2</text>
<text x="230.5" y="122.7">3</text>
<text x="230.5" y="125">4</text>
<text x="236.1" y="125">5</text>
<text x="236.1" y="122.7">6</text>
<text x="236.1" y="120.3">7</text>
<text x="14.3" y="132.1">B</text>
<text x="280.1" y="132.1">B</text>
<text x="230.5" y="139.1">1</text>
<text x="230.5" y="141.5">2</text>
<text x="230.5" y="143.8">3</text>
<text x="236.1" y="143.8">6</text>
<text x="236.1" y="141.5">7</text>
<text x="236.1" y="139.1">8</text>
<text x="230.5" y="146.1">4</text>
<text x="236.1" y="146.1">5</text>
<text x="87" y="153.2">1</text>
<text x="87" y="155.5">2</text>
<text x="14.3" y="176.7">A</text>
<text x="197.3" y="175.5">Title</text>
<text x="280.1" y="176.7">A</text>
<text x="197.3" y="182.6">Size</text>
<text x="209" y="182.6">Number</text>
<text x="256.1" y="182.6">Revision</text>
<text x="197.3" y="189.6">Date:</text>
<text x="197.3" y="192">File:</text>
<text x="198.5" y="186.1">A4</text>
<text x="207.9" y="189.6">6-Jan-2012</text>
<text x="207.9" y="192">D:\变频器\tu20111110\日本变频器图纸.ddb</text>
<text x="244.3" y="189.6">Sheet</text>
<text x="244.3" y="192">Drawn By:</text>
<text x="250.9" y="189.6">of</text>
<text x="46.1" y="195.5">1</text>
<text x="113.6" y="195.5">2</text>
<text x="181.1" y="195.5">3</text>
<text x="248.6" y="195.5">4</text>
</g>
<g font-size="2.1" fill="#800000">
<text x="27.5" y="28.7">P</text>
<text x="142.2" y="25.2">+15V</text>
<text x="191.9" y="28.7">+5V</text>
<text x="27.3" y="35.7">N</text>
<text x="219.9" y="35.7">VCC</text>
<text x="221.1" y="38.1">G1'</text>
<text x="170.8" y="52.2">Us</text>
<text x="142.5" y="58.1">-15VC8</text>
<text x="219.9" y="56.9">VCC</text>
<text x="221.1" y="59.3">G3'</text>
<text x="161.3" y="71">+24V</text>
<text x="179.4" y="73.3">+24V</text>
<text x="161.3" y="82.7">24G</text>
<text x="180.3" y="78.1">24G</text>
<text x="219.9" y="78.1">VCC</text>
<text x="221.1" y="80.4">G5'</text>
<text x="161.3" y="89.8">VU+</text>
<text x="191.9" y="89.8">+15V</text>
<text x="244.3" y="86.3">V+</text>
<text x="191.9" y="92.1">-15V</text>
<text x="191.9" y="94.5">CT1</text>
<text x="161.3" y="101.5">VU-</text>
<text x="219.9" y="99.2">VCC</text>
<text x="221.1" y="101.5">G2'</text>
<text x="243.7" y="103.9">V-</text>
<text x="244.3" y="107.4">V+</text>
<text x="161.3" y="108.6">VV+</text>
<text x="191.9" y="110.9">+15V</text>
<text x="191.9" y="113.3">-15V</text>
<text x="191.9" y="115.6">CT2</text>
<text x="161.3" y="120.3">VV-</text>
<text x="219.9" y="120.3">VCC</text>
<text x="221.1" y="122.7">G4'</text>
<text x="243.7" y="125">V-</text>
<text x="161.3" y="127.4">VW+</text>
<text x="186.9" y="130.9">+15V</text>
<text x="196.6" y="130.9">-15V</text>
<text x="244.3" y="128.5">V+</text>
<text x="267.1" y="134.4">V+</text>
<text x="267.1" y="132.1">V-</text>
<text x="161.3" y="139.1">VW-</text>
<text x="219.9" y="141.5">VCC</text>
<text x="221.1" y="143.8">G6'</text>
<text x="48.2" y="149.7">+24V</text>
<text x="170.8" y="146.1">V+</text>
<text x="243.7" y="146.1">V-</text>
<text x="27" y="160.3">VCC</text>
<text x="170.8" y="157.9">V-</text>
<text x="232.8" y="160.3">OC</text>
<text x="257.7" y="160.3">V+</text>
<text x="28.2" y="164.9">RY</text>
<text x="60.5" y="180.2">24G</text>
</g>
<g font-size="2.1" fill="#000080">
<text x="123.2" y="27.5">D188A832DM</text>
<text x="125.6" y="25.2">TRN1</text>
<text x="134.8" y="25.2">D4</text>
<text x="229" y="29.9">PC1</text>
<text x="246.2" y="29.9">R19</text>
<text x="33.9" y="32">C26</text>
<text x="33.9" y="34.4">103</text>
<text x="43.9" y="32.3">R1</text>
<text x="43.9" y="34.6">240K</text>
<text x="72.2" y="32.3">R4</text>
<text x="72.2" y="34.6">150K</text>
<text x="116.8" y="32.3">R3</text>
<text x="116.8" y="34.6">51K</text>
<text x="134.8" y="32.3">DIODE</text>
<text x="146.7" y="32">C7</text>
<text x="146.7" y="34.4">330u/16V</text>
<text x="179.7" y="32">D11</text>
<text x="179.7" y="34.4">DIODE</text>
<text x="191.4" y="34.4">C21</text>
<text x="246.2" y="32.3">20K</text>
<text x="109.1" y="39">C1</text>
<text x="109.1" y="41.4">103</text>
<text x="170.3" y="36.9">U?</text>
<text x="170.3" y="39.3">7805</text>
<text x="191.4" y="36.7">CAP</text>
<text x="43.9" y="44">R2</text>
<text x="43.9" y="46.3">240K</text>
<text x="72.2" y="44">R5</text>
<text x="72.2" y="46.3">150K</text>
<text x="116.8" y="44">R7</text>
<text x="116.8" y="46.3">51K</text>
<text x="146.7" y="46.1">C9</text>
<text x="156.9" y="44">R29</text>
<text x="156.9" y="46.3">3K</text>
<text x="229" y="44">TLP759F</text>
<text x="134.8" y="48.7">D6</text>
<text x="146.7" y="48.4">1u/100V</text>
<text x="158.5" y="50.3">R26</text>
<text x="229" y="51.1">PC2</text>
<text x="246.2" y="51.1">R20</text>
<text x="246.2" y="53.4">20K</text>
<text x="43.9" y="55.7">R3</text>
<text x="43.9" y="58.1">240K</text>
<text x="72.2" y="55.7">R6</text>
<text x="72.2" y="58.1">150K</text>
<text x="118.5" y="55.5">D2</text>
<text x="118.5" y="57.8">DIODE</text>
<text x="134.8" y="55.7">DIODE</text>
<text x="134.8" y="58.1">D5</text>
<text x="158.5" y="54.1">12K</text>
<text x="78.6" y="62.1">R18</text>
<text x="78.6" y="65.8">100R</text>
<text x="134.8" y="65.1">DIODE</text>
<text x="146.5" y="65.1">100u/25V</text>
<text x="229" y="65.1">TLP759F</text>
<text x="99.7" y="66.7">R17</text>
<text x="99.7" y="70.5">100R</text>
<text x="119.7" y="67.2">FET1</text>
<text x="119.7" y="69.6">K2225</text>
<text x="134.8" y="67.5">D14</text>
<text x="191.4" y="69.8">CN7</text>
<text x="47.5" y="74.3">LED1</text>
<text x="47.5" y="76.6">CHARGE</text>
<text x="64.4" y="76.1">R13</text>
<text x="97.1" y="76.9">C2</text>
<text x="112.2" y="76.9">R15 R16 R30</text>
<text x="134.8" y="74.5">DIODE</text>
<text x="146.7" y="74.3">C29</text>
<text x="146.7" y="76.6">330u/35V</text>
<text x="229" y="72.2">PC3</text>
<text x="246.2" y="72.2">R21</text>
<text x="246.2" y="74.5">20K</text>
<text x="64.4" y="79.9">22K</text>
<text x="66.5" y="81.5">C4</text>
<text x="97.1" y="83.9">CAP</text>
<text x="112.2" y="79.2">1R2</text>
<text x="116.8" y="79.2">1R2</text>
<text x="121.6" y="79.2">1R2</text>
<text x="191.4" y="81.5">FAN</text>
<text x="66.5" y="88.6">182</text>
<text x="78.6" y="88.6">U?</text>
<text x="95" y="85.5">R11</text>
<text x="95" y="89.3">24K</text>
<text x="109.8" y="88.6">R14</text>
<text x="134.8" y="86.3">D7</text>
<text x="182" y="86.3">CN3</text>
<text x="229" y="86.3">TLP759F</text>
<text x="64.4" y="90.3">R12</text>
<text x="64.4" y="94">18K</text>
<text x="78.6" y="90.9">M51997</text>
<text x="109.8" y="90.9">10R</text>
<text x="134.8" y="93.3">DIODE</text>
<text x="146.7" y="93.1">C10</text>
<text x="146.7" y="95.4">220u/25V</text>
<text x="160.9" y="95.4">C15</text>
<text x="229" y="93.3">PC4</text>
<text x="246.2" y="93.3">R22</text>
<text x="246.2" y="95.7">20K</text>
<text x="76.2" y="100.1">C3</text>
<text x="118.5" y="100.1">D1</text>
<text x="160.9" y="97.8">155</text>
<text x="76.2" y="102.5">153</text>
<text x="106.5" y="105.1">D13</text>
<text x="118.5" y="102.5">DIODE</text>
<text x="134.8" y="105.1">D8</text>
<text x="182" y="107.4">CN4</text>
<text x="229" y="107.4">TLP759F</text>
<text x="57.4" y="111.9">C7</text>
<text x="69.2" y="111.9">C25</text>
<text x="83.2" y="111.4">R9</text>
<text x="106.5" y="112.1">DIODE</text>
<text x="118.5" y="111.9">C5</text>
<text x="134.8" y="112.1">DIODE</text>
<text x="146.7" y="111.9">C11</text>
<text x="57.4" y="114.2">155</text>
<text x="69.2" y="114.2">10u/50V</text>
<text x="83.2" y="115.2">27K</text>
<text x="93.4" y="116.8">R10</text>
<text x="93.4" y="119.1">4.7K</text>
<text x="104.4" y="118.9">C28</text>
<text x="118.5" y="114.2">47u/25V</text>
<text x="146.7" y="114.2">220u/25V</text>
<text x="160.9" y="114.2">C16</text>
<text x="160.9" y="116.6">155</text>
<text x="229" y="114.5">PC5</text>
<text x="246.2" y="114.5">R23</text>
<text x="246.2" y="116.8">20K</text>
<text x="104.4" y="121.3">CAP</text>
<text x="134.8" y="123.9">D9</text>
<text x="134.8" y="130.9">DIODE</text>
<text x="146.7" y="130.7">C12</text>
<text x="229" y="128.5">TLP759F</text>
<text x="257.3" y="126.2">PM75CSA120</text>
<text x="146.7" y="133">220u/25V</text>
<text x="160.9" y="133">C17</text>
<text x="160.9" y="135.3">155</text>
<text x="191.4" y="137.7">C22</text>
<text x="200.8" y="137.7">C23</text>
<text x="229" y="135.6">PC6</text>
<text x="246.2" y="135.6">R24</text>
<text x="246.2" y="137.9">20K</text>
<text x="134.8" y="142.6">D10</text>
<text x="191.4" y="140.1">155</text>
<text x="200.8" y="140.1">155</text>
<text x="85.6" y="149.7">CN5</text>
<text x="134.8" y="149.7">DIODE</text>
<text x="229" y="149.7">TLP759F</text>
<text x="146.7" y="151.8">C13</text>
<text x="146.7" y="154.1">220u/25V</text>
<text x="158.5" y="151.8">C14</text>
<text x="158.5" y="154.1">220u/25V</text>
<text x="170.3" y="151.8">C18</text>
<text x="170.3" y="154.1">155</text>
<text x="240.5" y="152.8">PC7</text>
<text x="38.4" y="157.4">PC9</text>
<text x="85.6" y="159.1">RY</text>
<text x="36" y="167.7">PC817</text>
<text x="52.7" y="163.1">R27</text>
<text x="52.7" y="166.8">10K</text>
<text x="83.2" y="166.1">TR1</text>
<text x="240.5" y="163.1">PC817</text>
<text x="62.8" y="168.5">R28</text>
<text x="62.8" y="170.8">10K</text>
<text x="73.8" y="170.6">C24</text>
<text x="73.8" y="172.9">103</text>
<text x="83.2" y="168.5">NPN</text>
<text x="264.3" y="184.9">V1.0</text>
<text x="264.3" y="192">李和明</text>
<text x="266.7" y="189.6">1/1</text>
</g>
</svg>
